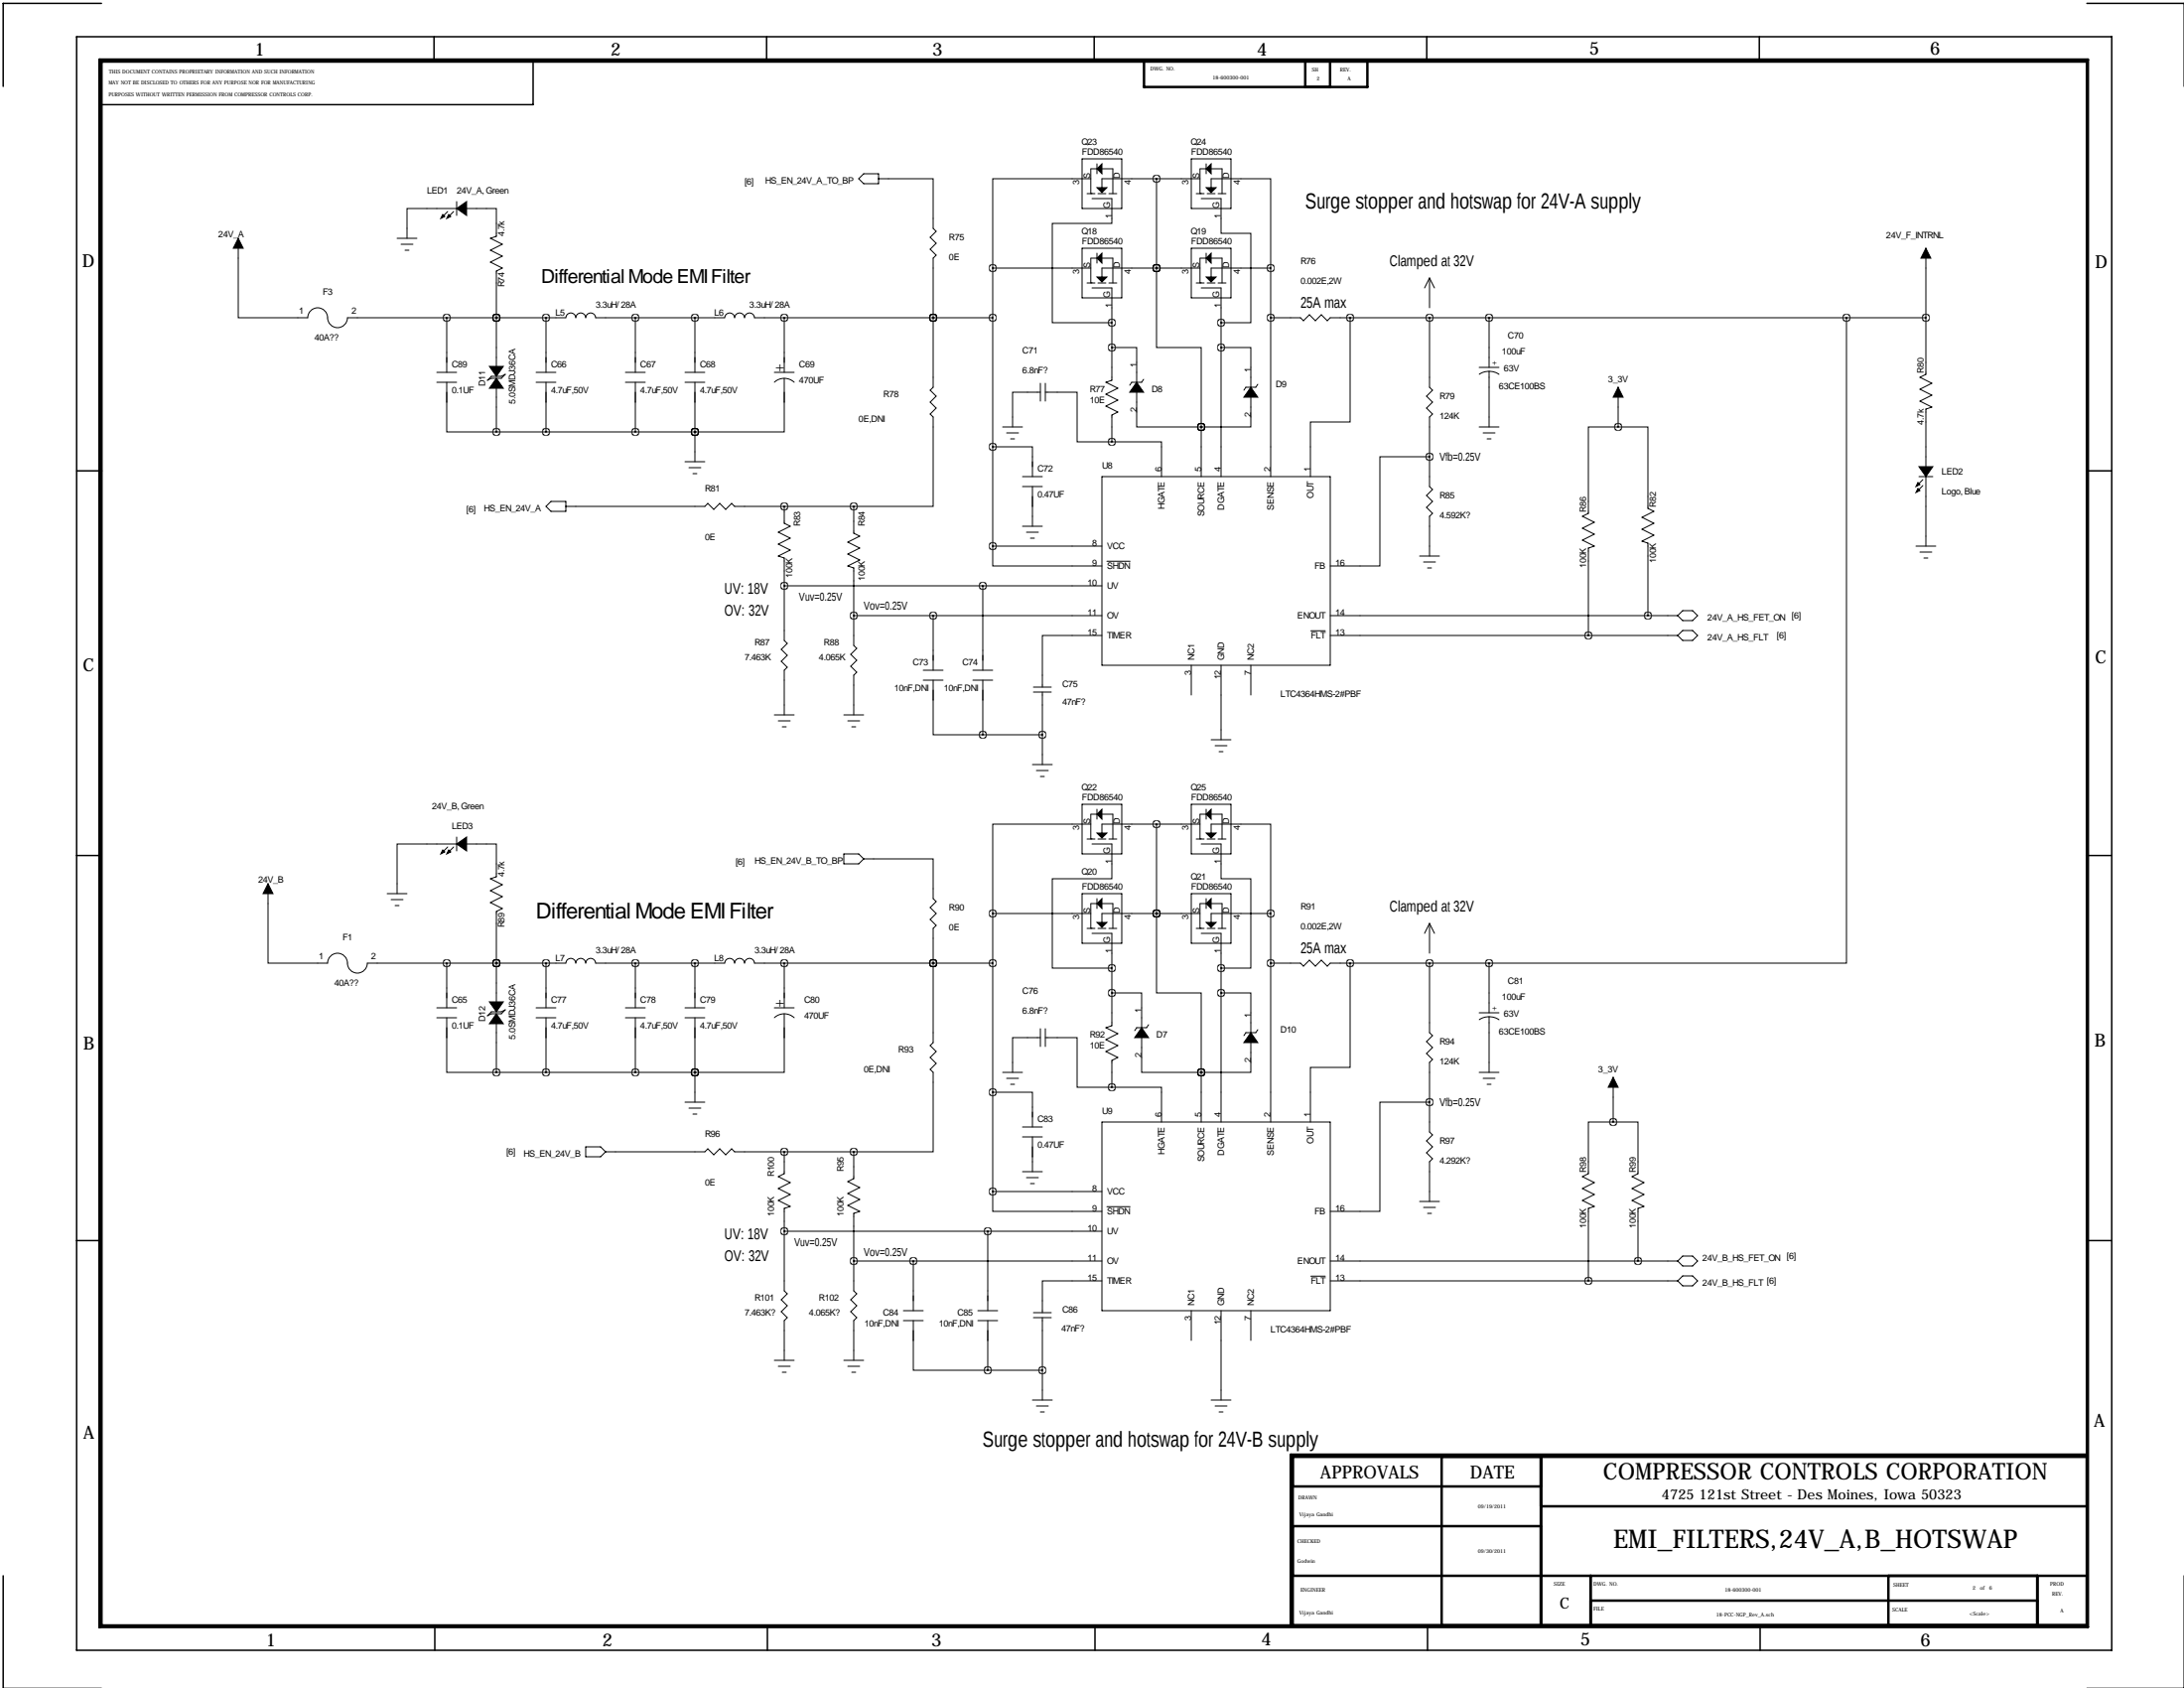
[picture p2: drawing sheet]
<svg xmlns="http://www.w3.org/2000/svg" width="559mm" height="432mm" viewBox="0 0 559 432" stroke-linecap="round" stroke-linejoin="round" font-family="sans-serif">
<g fill="none" stroke="#000" stroke-width=".38">
<path d="M19.6 9.4h520.7v412.7h-520.7zM26 .9h-25.2v21.2M111 9.4v6.3M143.6 15.7h-7.2v11.1h-110.8M196.1 9.4v6.3M280 9.4v6.3M365 9.4v6.3M450.1 9.4v6.3M534 .9h24.8M19.7 120.4h6.4M533.9 120.4h6.4M19.6 218.8h6.4"/>
<path d="M533.8 218.8h6.4M19.6 317.3h6.4M533.8 317.3h6.4M.8 403.1v28.7M111.3 415.8v6.3M196.3 415.8v6.3M280.2 415.8v6.3M365.3 415.8v6.3M450.3 415.8v6.3"/>
</g>
<g fill="none" stroke="#000" stroke-width=".63">
<path d="M25.5 15.2h508.7v401h-508.7zM26 15.7h508v400.1h-508zM292.7 15.5h57.2v6.8h-57.2zM334 22.3v-6.8h6.3v6.8M368.9 372.6v43.2M394.3 372.6v43.2M534 372.6h-203.2v43.2M534 372.1h-203.7v43.7M330.8 380.2h63.5M330.8 390.4h63.5M394.3 385.3h139.7M330.8 403.1h203.2"/>
<path d="M407 403.1v12.7M407 409.4h114.3M483.2 403.1v12.7M521.3 403.1v12.7"/>
</g>
<g fill="none" stroke="#000" stroke-width=".25">
<path d="M114.6 54.1l-1.6 1.5M116.1 54.1l-1.5 1.5M116.8 53.3h-12.7v7.7M116.8 51.6v3.5M119.4 53.3h7.6v7.2l-1.5 .5 3 1.5-3 1.5 3 1.5-3 1.6 3 1.5-1.5 .7v24.7M219.7 45.7l1.3-1.3h3.8v2.6h-3.8zM224.8 45.7h14v12.7l.7 .8-1.5 1.5 1.5 1.5-1.5 1.6 1.5 1.5-.7 .7v33.1l-.8 .7 1.5 1.5-1.5 1.6 1.5 1.5-1.5 1.5 .8 .8v22.8h-20.4M276.9 40.6h10.1v12.7h-10.1zM278.1 49.5h2.1M279.1 45.7h-25.1v22.9M279.1 43.2v6.3M279.1 49.5h.1"/>
<path d="M279.1 43.2h1.6M279.4 50.8h5.1v6.3h-15.3v25.5h15.3M280.7 41.9v2.5M280.9 49.5h2.1M281.9 43.2h2.8v6.3M283.7 49.5h2.1M295.9 45.7v22.9M304.8 40.6h10.2v12.7h-10.2zM306.1 49.5h2M307 45.7h-25.1v2.6M307 43.2v6.3M307.1 49.5h.1"/>
<path d="M307.1 43.2h1.5M307.3 50.8h5.1v8.9h7.6v22.9h-7.6M308.6 41.9v2.5M308.9 49.5h2M309.9 48.3v-2.6h15.2v22.9M309.9 43.2h2.8v6.3M311.7 49.5h2M61 61v20.3h17.7a2.6 2.6 0 0 1 2.9-2.5 2.6 2.6 0 0 1 2.3 3.1 2.54 2.54 0 0 0 2.8 1.9 2.54 2.54 0 0 0 2.2-2.5h55.9a1.27 1.27 0 0 1 1.3-1.2 1.27 1.27 0 0 1 1.2 1.2 1.27 1.27 0 0 1 1.3-1.2 1.27 1.27 0 0 1 1.3 1.2 1.27 1.27 0 0 1 1.2-1.2 1.27 1.27 0 0 1 1.3 1.2h33a1.27 1.27 0 0 1 1.3-1.2 1.27 1.27 0 0 1 1.3 1.2 1.27 1.27 0 0 1 1.2-1.2 1.27 1.27 0 0 1 1.3 1.2 1.27 1.27 0 0 1 1.3-1.2 1.27 1.27 0 0 1 1.2 1.2h61M101.6 61h5.1M102.6 62.5h3.1M103.6 64h1M254 68.6h25.1"/>
<path d="M254 68.6v71.1M276.9 63.5h10.1v12.7h-10.1zM278.1 72.4h2.1M279.1 66v6.4M279.1 72.3h.1M279.1 66h1.6M279.4 73.7h5.1v23.6l-1.5 .5 3 1.5-3 1.5 3 1.6-3 1.5 3 1.5-1.5 .8v6.8M280.7 64.8v2.5M280.9 72.4h2.1M281.9 66h2.8v6.4M283.7 72.4h2.1M295.9 68.6h.1"/>
<path d="M295.9 68.6v20.3h11.4v20.3M304.8 63.5h10.2v12.7h-10.2zM306.1 72.4h2M307 68.6h-25.1v2.5M307 66v6.4M307.1 72.3h.1M307.1 66h1.5M307.3 73.7h5.1v48.2M308.6 64.8v2.5M308.9 72.4h2M309.9 66h2.8v6.4M311.7 72.4h2"/>
<path d="M325.1 68.6v53.3M325.1 68.6h-15.2v2.5M365.8 71.1v7.6M365.8 71.1l1.2 2.6M365.8 71.1l-1.3 2.6M492.8 63.5v32.3l-1.6 .7 3.1 1.5-3.1 1.6 3.1 1.5-3.1 1.5 3.1 1.5-1.5 .5v14.8M111.8 97.8h5M111.8 95.2h5M114.3 97.8v12.7h12.7M114.3 81.3v13.9M125.7 96.3h2.6l1-.5-1 1h-2.6l-1 .5zM127 81.3h.1"/>
<path d="M127 99.1v11.4M137.2 97.8h5M137.2 95.2h5M139.7 81.3v13.9M139.7 97.8v12.7M160 97.8h5.1M160 95.2h5.1M162.6 81.3v13.9M162.6 97.8v12.7M175.3 97.8h5M175.3 95.2h5M177.8 81.3v13.9"/>
<path d="M177.8 97.8v20.3M198.1 95.2h5.1M198.1 97.8a3.7 3.7 0 0 1 5.1 0M200.7 96.8v13.7h-22.9M200.7 81.3v13.9M238.8 81.3h.1M266.2 98v4.6M267.5 98v4.6M284.5 88.9h6.3v8.9M292.6 97l-.5 .8h-2.5l-.5 .8M312.4 88.9h7.6v10.2M321.8 98.3l-.5 .8h-2.5l-.5 .7"/>
<path d="M325.1 81.3h7.6l.8 .7 1.5-1.5 1.5 1.5 1.6-1.5 1.5 1.5 .8-.7h152.4M345.4 81.3v26.6h-10.1v14M365.8 81.3v17.8l.7 .7-1.5 1.5 1.5 1.6-1.5 1.5 1.5 1.5-.7 .8v17.8l.7 .7-1.5 1.5 1.5 1.6-1.5 1.5 1.5 1.5-.7 .8v10.1M378.5 94h5M381 95l-1.1 .1-1.4 .6M381 81.3v12.7M381 95v14.2M381 95l1.6 .3 .9 .5M414 99.1v10.1M472.4 81.3v165.1h-91.4M127 110.5h50.8M175.3 118.1h5"/>
<path d="M176.3 119.6h3M177.8 110.5h.1M254 114.3h10.2v7.6M256.5 109.2h5.1M257.6 110.7h3M258.6 112.3h1M266.2 100.3h-7.1v8.9M267.5 100.3h8.1v12.7h8.9M284.5 113h12.7v8.9M290.8 100.3v8.9h16.5M307.3 109.2h.1M307.3 109.2v12.7"/>
<path d="M320 101.6v7.6h-12.7M365.8 116.8h-12.7v28h-12.7M378.5 109.2h5M379.5 110.7h3M380.5 112.3h1M414 109.2h-7.6v22.1l-1.5 .8 3 1.5-3 1.5 3 1.6-3 1.5 3 1.5-1.5 .5v22.4M414 109.2h7.6v20.8l1.6 .8-3.1 1.5 3.1 1.6-3.1 1.5 3.1 1.5-3.1 1.5 1.5 .5v18.6M141 128.3h3.8v2.5h-3.8l-1.3-1.3zM144.8 129.5h35.5l.8-.7 1.5 1.5 1.5-1.5 1.6 1.5 1.5-1.5 .8 .7h30.4M177.3 121.2h1M200.7 129.5v4.4l1.5 .7-3.1 1.5 3.1 1.6-3.1 1.5 3.1 1.5-3.1 1.5 1.6 .5v21.1l.7 .8-1.5 1.5 1.5 1.5-1.5 1.6 1.5 1.5-.7 .7v11.5M218.4 129.5v6.9l1.6 .8-3.1 1.5 3.1 1.5-3.1 1.5 3.1 1.6-3.1 1.5 1.5 .5v19.8l.8 .8-1.5 1.5 1.5 1.5-1.5 1.5 1.5 1.6-.8 .7v10.2"/>
<path d="M254 139.7v5.1h27.9M254 139.7h27.9M261.6 121.9h5.1M261.6 124.5h5.1M261.6 134.6h5.1M262.6 136.1h3.1M263.7 137.7h1M264.2 124.5v10.1M281.9 121.9h58.5v48.3h-58.5zM490.2 139.7h5.1M491 121.9h3.5M492 122.7l-1.5 1.5"/>
<path d="M492 124.2l-1.5 1.5M492.8 121.9v17.8M200.7 149.9h81.2M218.4 157.5h63.5M238.8 157.5v13.9M251.5 149.9v21.5M283.2 143.6h5.9M340.4 157.5h88.9M363.2 142.2h5.1M364.2 143.8h3.1M365.3 145.3h1M430.5 156.2h2.6l1.2 1.3-1.2 1.3h-2.6l-1.2-1.3z"/>
<path d="M491.2 141.2h3.1M492.3 142.7h1M236.2 171.4h5.1M236.2 174h5.1M238.8 174v14h12.7M248.9 171.4h5.1M248.9 174h5.1M251.5 174v14M264.4 177h4.6M264.4 175.8h4.6M266.7 177v18.6M281.9 162.6h-15.2v13.2"/>
<path d="M304.8 170.2v7.6M312.4 170.2v19M320 170.2v7.6M335.4 161.4h3.7M340.4 162.6h88.9M430.5 161.3h2.6l1.2 1.3-1.2 1.2h-2.6l-1.2-1.2zM198.1 182.9h5.1M199.1 184.4h3.1M200.2 185.9h1M215.9 182.9h5.1M216.9 184.4h3.1M217.9 185.9h1"/>
<path d="M251.5 188h15.2M264.2 195.6h5M265.2 197.1h3M266.2 198.6h1M309.9 189.2h5.1M310.9 190.8h3M311.9 192.3h1M114.6 216.7l-1.6 1.5M116.1 216.7l-1.5 1.5M116.8 215.9h-15.2v12.7M116.8 214.1v3.6M119.4 215.9h7.6v8.4l-1.5 .5 3 1.5-3 1.5 3 1.6-3 1.5 3 1.5-1.5 .8v23.3"/>
<path d="M215.9 218.4h3.8l1.3 1.3-1.3 1.3h-3.8zM221 219.7h17.8v10.2l.7 .7-1.5 1.6 1.5 1.5-1.5 1.5 1.5 1.5-.7 .8v29.2l-.8 .8 1.5 1.5-1.5 1.5 1.5 1.5-1.5 1.6 .8 .7v20.3h-20.4M276.9 205.7h10.1v12.7h-10.1zM278.1 214.6h2.1M279.1 210.8h-25.1v22.9M279.1 208.3v6.3M279.1 214.6h.1M279.1 208.3h1.6M279.4 215.9h5.1v8.9h-15.3v22.8h15.3M280.7 207v2.5M280.9 214.6h2.1M281.9 208.3h2.8v6.3"/>
<path d="M283.7 214.6h2.1M295.9 210.8v22.9M304.8 205.7h10.2v12.7h-10.2zM306.1 214.6h2M307 210.8h-25.1v2.6M307 208.3v6.3M307.1 214.6h.1M307.1 208.3h1.5M307.3 215.9h5.1v8.9h7.6v22.8h-7.6M308.6 207v2.5M308.9 214.6h2M309.9 213.4v-2.6h15.2v22.9"/>
<path d="M309.9 208.3h2.8v6.3M311.7 214.6h2M68.6 226.1v20.3h15.2a2.6 2.6 0 0 1 2.9-2.5 2.6 2.6 0 0 1 2.3 3.1 2.54 2.54 0 0 0 2.7 1.9 2.54 2.54 0 0 0 2.3-2.5h50.8a1.27 1.27 0 0 1 1.3-1.2 1.27 1.27 0 0 1 1.2 1.2 1.27 1.27 0 0 1 1.3-1.2 1.27 1.27 0 0 1 1.3 1.2 1.27 1.27 0 0 1 1.2-1.2 1.27 1.27 0 0 1 1.3 1.2h33a1.27 1.27 0 0 1 1.3-1.2 1.27 1.27 0 0 1 1.3 1.2 1.27 1.27 0 0 1 1.2-1.2 1.27 1.27 0 0 1 1.3 1.2 1.27 1.27 0 0 1 1.3-1.2 1.27 1.27 0 0 1 1.2 1.2h61M99.1 228.6h5M100.1 230.1h3M101.1 231.6h1M254 233.7h25.1M254 233.7v71.1M276.9 228.6h10.1v12.7h-10.1zM278.1 237.5h2.1M279.1 231.1v6.4M279.1 237.4h.1"/>
<path d="M279.1 231.1h1.6M279.4 238.8h5.1v23.6l-1.5 .5 3 1.5-3 1.5 3 1.6-3 1.5 3 1.5-1.5 .8v6.8M280.7 229.9v2.5M280.9 237.5h2.1M281.9 231.1h2.8v6.4M283.7 237.5h2.1M295.9 233.7h.1M295.9 233.7v20.3h11.4v20.3M304.8 228.6h10.2v12.7h-10.2zM306.1 237.5h2M307 233.7h-25.1v2.5M307 231.1v6.4"/>
<path d="M307.1 237.4h.1M307.1 231.1h1.5M307.3 238.8h5.1v48.2M308.6 229.9v2.5M308.9 237.5h2M309.9 231.1h2.8v6.4M311.7 237.5h2M325.1 233.7v53.3M325.1 233.7h-15.2v2.5M365.8 236.2v7.6M365.8 236.2l1.2 2.6M365.8 236.2l-1.3 2.6"/>
<path d="M111.8 257.8h5M114.3 246.4v11.4M125.7 258.8h2.6l1-.5-1 1h-2.6l-1 .5zM127 246.4h.1M137.2 257.8h5M139.7 246.4v11.4M160 257.8h5.1M162.6 246.4v11.4M175.3 257.8h5M177.8 246.4v11.4M198.1 257.8h5.1M200.7 259.3v15h-22.9"/>
<path d="M200.7 246.4v11.4M238.8 246.4h.1M284.5 254h7.6v8.9M312.4 254h7.6v10.2M325.1 246.4h7.6l.8 .7 1.5-1.5 1.5 1.5 1.6-1.5 1.5 1.5 .8-.7h40.6M345.4 246.4v26.6h-10.1v14M365.8 246.4v17.8l.7 .7-1.5 1.5 1.5 1.6-1.5 1.5 1.5 1.5-.7 .8v17.8l.7 .7-1.5 1.5 1.5 1.6-1.5 1.5 1.5 1.5-.7 .8v10.1M378.5 259.1h5M381 246.4v12.7M111.8 260.3h5M114.3 260.3v14h12.7M127 261.6v12.7"/>
<path d="M127 274.3h50.8M137.2 260.3h5M139.7 260.3v14M160 260.3h5.1M162.6 260.3v14M175.3 260.3h5M177.8 274.3h.1M177.8 260.3v21.6M198.1 260.3a3.7 3.7 0 0 1 5.1 0M254 279.4h10.2v8.9M256.5 274.3h5.1M257.6 275.8h3"/>
<path d="M258.6 277.4h1M266.2 265.4h-7.1v8.9M266.2 263.1v4.6M267.5 265.4h8.1v12.7h8.9M267.5 263.1v4.6M284.5 278.1h12.7v8.9M292.1 265.4v8.9h15.2M293.9 262.1l-.5 .8h-2.6l-.5 .8M307.3 274.3h.1M307.3 274.3v12.7M320 266.7v7.6h-12.7M321.8 263.4l-.5 .8h-2.5l-.5 .7"/>
<path d="M378.5 274.3h5M379.5 275.8h3M380.5 277.4h1M381 260.1l-1.1 .1-1.4 .6M381 260.1v14.2M381 260.1l1.6 .3 .9 .5M412.7 275.6v11.4M149.9 293.4h3.8l1.2 1.2-1.2 1.3h-3.8zM154.9 294.6h25.4l.8-.7 1.5 1.5 1.5-1.5 1.6 1.5 1.5-1.5 .8 .7h30.4M175.3 281.9h5M176.3 283.5h3M177.3 285h1"/>
<path d="M200.7 294.6v5.6l-1.6 .8 3.1 1.5-3.1 1.5 3.1 1.6-3.1 1.5 3.1 1.5-1.5 .5v21.1l.7 .8-1.5 1.5 1.5 1.5-1.5 1.5 1.5 1.6-.7 .7v10.2M218.4 294.6v6.9l-1.5 .8 3.1 1.5-3.1 1.5 3.1 1.5-3.1 1.6 3.1 1.5-1.6 .5v19.8l.8 .8-1.5 1.5 1.5 1.5-1.5 1.5 1.5 1.6-.8 .7v10.2M261.6 288.3h5.1M261.6 290.8h5.1M261.6 299.7h5.1M264.2 290.8v8.9M281.9 287h58.5v48.3h-58.5zM365.8 281.9h-12.7v28h-12.7M412.7 287h-6.3v13.2l-1.5 .8 3 1.5-3 1.5 3 1.6-3 1.5 3 1.5-1.5 .5v18.6M412.7 287h6.4v13.2l-1.5 .8 3 1.5-3 1.5 3 1.6-3 1.5 3 1.5-1.5 .5v13.5M200.7 315h81.2M252.7 315v20.3"/>
<path d="M254 304.8v5.1h27.9M254 304.8h27.9M262.6 301.2h3.1M263.7 302.8h1M283.2 308.7h5.9M363.2 307.3h5.1M364.2 308.9h3.1M365.3 310.4h1M218.4 322.6h63.5M231.1 335.3h5.1M231.1 337.8h5.1M233.7 337.8v12.7h19"/>
<path d="M233.7 322.6v12.7M250.2 335.3h5.1M250.2 337.8h5.1M252.7 337.8v12.7M264.4 337.1h4.6M264.4 335.8h4.6M266.7 337.1v21M281.9 327.7h-15.2v8.1M304.8 335.3v7.6M312.4 335.3v22.8M320 335.3v7.6M335.4 326.5h3.7"/>
<path d="M340.4 322.6h88.9M340.4 327.7h88.9M430.5 321.3h2.6l1.2 1.3-1.2 1.2h-2.6l-1.2-1.2zM430.5 326.4h2.6l1.2 1.3-1.2 1.2h-2.6l-1.2-1.2zM198.1 348h5.1M199.1 349.5h3.1M200.2 351h1M215.9 348h5.1M216.9 349.5h3.1M217.9 351h1M252.7 350.5h14M264.2 358.1h5"/>
<path d="M265.2 359.7h3M309.9 358.1h5.1M310.9 359.7h3M266.2 361.2h1M311.9 361.2h1"/>
</g>
<g fill="#000" stroke="#000" stroke-width=".25">
<path d="M113.3 54.9l.5 .5-1 .5zM114.8 54.9l.5 .5-1 .5zM116.8 53.3l2.6-1.7v3.5zM280.7 43.2l1.2-1.3v2.5zM280.7 48h2.5l-1.3 1.3zM308.6 43.2l1.3-1.3v2.5zM308.6 48h2.5l-1.2 1.3zM61 61l1.2 2.5h-2.5zM280.7 66l1.2-1.2v2.5zM280.7 70.9h2.5l-1.3 1.2zM308.6 66l1.3-1.2v2.5zM308.6 70.9h2.5l-1.2 1.2z"/>
<path d="M492.8 63.5l1.2 2.5h-2.5zM127 96.8l1.8 2.5h-3.6zM125.2 93.7h3.6l-1.8 2.6zM290.8 97.8l1.8 2.5h-3.5zM320 99.1l1.8 2.5h-3.5zM414 99.1l1.3 2.5h-2.6zM490.7 125l.5 .5-1 .5zM490.7 123.4l.5 .6-1 .5zM491 119.4h3.5l-1.7 2.5zM113.3 217.4l.5 .5-1 .5zM114.8 217.4l.5 .5-1 .5zM116.8 215.9l2.6-1.8v3.6z"/>
<path d="M280.7 208.3l1.2-1.3v2.5zM280.7 213.1h2.5l-1.3 1.3zM309.9 207v2.5l-1.3-1.2zM308.6 213.1h2.5l-1.2 1.3zM68.6 226.1l1.2 2.5h-2.5zM280.7 231.1l1.2-1.2v2.5zM280.7 236h2.5l-1.3 1.2zM309.9 229.9v2.5l-1.3-1.3zM308.6 236h2.5l-1.2 1.2zM127 259.3l1.8 2.6h-3.6zM125.2 256.3h3.6l-1.8 2.5zM292.1 262.9l1.8 2.5h-3.6z"/>
<path d="M320 264.2l1.8 2.5h-3.5zM412.7 275.6l1.3 2.5h-2.5z"/>
</g>
<path d="M412.7 287a.07 .07 0 0 0 .1 0 .07 .07 0 0 0-.1 0zM406.3 327.7a.1 .1 0 0 0 .2 0 .1 .1 0 0 0-.2 0zM406.3 162.6a.1 .1 0 0 0 .2 0 .1 .1 0 0 0-.2 0zM162.5 81.3a.07 .07 0 0 0 .1 0 .07 .07 0 0 0-.1 0zM177.7 81.3a.1 .1 0 0 0 .2 0 .1 .1 0 0 0-.2 0zM238.7 157.5a.07 .07 0 0 0 .1 0 .07 .07 0 0 0-.1 0zM218.4 157.5a.07 .07 0 0 0 .1 0 .07 .07 0 0 0-.1 0zM251.4 149.9a.07 .07 0 0 0 .1 0 .07 .07 0 0 0-.1 0zM200.6 149.9a.07 .07 0 0 0 .1 0 .07 .07 0 0 0-.1 0zM200.6 294.6a.07 .07 0 0 0 .1 0 .07 .07 0 0 0-.1 0zM218.4 294.6a.07 .07 0 0 0 .1 0 .07 .07 0 0 0-.1 0zM365.7 81.3a.07 .07 0 0 0 .1 0 .07 .07 0 0 0-.1 0zM345.4 81.3a.07 .07 0 0 0 .1 0 .07 .07 0 0 0-.1 0zM380.9 81.3a.1 .1 0 0 0 .2 0 .1 .1 0 0 0-.2 0zM472.4 81.3a.07 .07 0 0 0 .1 0 .07 .07 0 0 0-.1 0zM492.7 81.3a.07 .07 0 0 0 .1 0 .07 .07 0 0 0-.1 0zM380.9 246.4a.1 .1 0 0 0 .2 0 .1 .1 0 0 0-.2 0zM365.7 281.9a.07 .07 0 0 0 .1 0 .07 .07 0 0 0-.1 0zM218.4 129.5a.07 .07 0 0 0 .1 0 .07 .07 0 0 0-.1 0zM200.6 129.5a.07 .07 0 0 0 .1 0 .07 .07 0 0 0-.1 0zM253.9 139.7a.1 .1 0 0 0 .2 0 .1 .1 0 0 0-.2 0zM253.9 114.3a.1 .1 0 0 0 .2 0 .1 .1 0 0 0-.2 0zM253.9 81.3a.1 .1 0 0 0 .2 0 .1 .1 0 0 0-.2 0zM200.6 81.3a.07 .07 0 0 0 .1 0 .07 .07 0 0 0-.1 0zM238.7 81.3a.07 .07 0 0 0 .1 0 .07 .07 0 0 0-.1 0zM200.6 315a.07 .07 0 0 0 .1 0 .07 .07 0 0 0-.1 0zM421.6 157.5a.07 .07 0 0 0 .1 0 .07 .07 0 0 0-.1 0zM365.7 116.8a.07 .07 0 0 0 .1 0 .07 .07 0 0 0-.1 0zM233.6 322.6a.07 .07 0 0 0 .1 0 .07 .07 0 0 0-.1 0zM218.4 322.6a.07 .07 0 0 0 .1 0 .07 .07 0 0 0-.1 0zM114.2 246.4a.1 .1 0 0 0 .2 0 .1 .1 0 0 0-.2 0zM139.6 246.4a.1 .1 0 0 0 .2 0 .1 .1 0 0 0-.2 0zM126.9 246.4a.1 .1 0 0 0 .2 0 .1 .1 0 0 0-.2 0zM419 322.6a.1 .1 0 0 0 .2 0 .1 .1 0 0 0-.2 0zM162.5 246.4a.07 .07 0 0 0 .1 0 .07 .07 0 0 0-.1 0zM177.7 246.4a.1 .1 0 0 0 .2 0 .1 .1 0 0 0-.2 0zM114.2 81.3a.1 .1 0 0 0 .2 0 .1 .1 0 0 0-.2 0zM139.6 81.3a.1 .1 0 0 0 .2 0 .1 .1 0 0 0-.2 0zM126.9 81.3a.1 .1 0 0 0 .2 0 .1 .1 0 0 0-.2 0zM253.9 279.4a.1 .1 0 0 0 .2 0 .1 .1 0 0 0-.2 0zM253.9 304.8a.1 .1 0 0 0 .2 0 .1 .1 0 0 0-.2 0zM200.6 246.4a.07 .07 0 0 0 .1 0 .07 .07 0 0 0-.1 0zM238.7 246.4a.07 .07 0 0 0 .1 0 .07 .07 0 0 0-.1 0zM414 109.2a.07 .07 0 0 0 .1 0 .07 .07 0 0 0-.1 0zM266.6 188a.1 .1 0 0 0 .2 0 .1 .1 0 0 0-.2 0zM251.4 188a.07 .07 0 0 0 .1 0 .07 .07 0 0 0-.1 0zM266.6 350.5a.1 .1 0 0 0 .2 0 .1 .1 0 0 0-.2 0zM252.7 350.5a.07 .07 0 0 0 .1 0 .07 .07 0 0 0-.1 0zM238.7 81.3a.07 .07 0 0 0 .1 0 .07 .07 0 0 0-.1 0zM238.7 246.4a.07 .07 0 0 0 .1 0 .07 .07 0 0 0-.1 0zM126.9 246.4a.1 .1 0 0 0 .2 0 .1 .1 0 0 0-.2 0zM252.7 315a.07 .07 0 0 0 .1 0 .07 .07 0 0 0-.1 0zM312.4 88.9a.07 .07 0 0 0 .1 0 .07 .07 0 0 0-.1 0zM284.4 88.9a.07 .07 0 0 0 .1 0 .07 .07 0 0 0-.1 0zM284.4 113a.07 .07 0 0 0 .1 0 .07 .07 0 0 0-.1 0zM312.4 82.5a.07 .07 0 0 0 .1 0 .07 .07 0 0 0-.1 0zM284.4 82.5a.07 .07 0 0 0 .1 0 .07 .07 0 0 0-.1 0zM325.1 81.3a.07 .07 0 0 0 .1 0 .07 .07 0 0 0-.1 0zM325.1 68.6a.07 .07 0 0 0 .1 0 .07 .07 0 0 0-.1 0zM345.4 246.4a.07 .07 0 0 0 .1 0 .07 .07 0 0 0-.1 0zM312.4 254a.07 .07 0 0 0 .1 0 .07 .07 0 0 0-.1 0zM284.4 254a.07 .07 0 0 0 .1 0 .07 .07 0 0 0-.1 0zM284.4 278.1a.07 .07 0 0 0 .1 0 .07 .07 0 0 0-.1 0zM312.4 247.6a.07 .07 0 0 0 .1 0 .07 .07 0 0 0-.1 0zM284.4 247.6a.07 .07 0 0 0 .1 0 .07 .07 0 0 0-.1 0zM325.1 246.4a.07 .07 0 0 0 .1 0 .07 .07 0 0 0-.1 0zM325.1 233.7a.07 .07 0 0 0 .1 0 .07 .07 0 0 0-.1 0zM253.9 246.4a.1 .1 0 0 0 .2 0 .1 .1 0 0 0-.2 0zM295.8 210.8a.1 .1 0 0 0 .2 0 .1 .1 0 0 0-.2 0zM295.8 233.7a.1 .1 0 0 0 .2 0 .1 .1 0 0 0-.2 0zM295.8 45.7a.1 .1 0 0 0 .2 0 .1 .1 0 0 0-.2 0zM295.8 68.6a.1 .1 0 0 0 .2 0 .1 .1 0 0 0-.2 0zM126.9 274.3a.1 .1 0 0 0 .2 0 .1 .1 0 0 0-.2 0zM139.6 274.3a.1 .1 0 0 0 .2 0 .1 .1 0 0 0-.2 0zM162.5 274.3a.07 .07 0 0 0 .1 0 .07 .07 0 0 0-.1 0zM177.7 274.3a.1 .1 0 0 0 .2 0 .1 .1 0 0 0-.2 0zM177.7 274.3a.1 .1 0 0 0 .2 0 .1 .1 0 0 0-.2 0zM365.7 246.4a.07 .07 0 0 0 .1 0 .07 .07 0 0 0-.1 0zM177.7 110.5a.1 .1 0 0 0 .2 0 .1 .1 0 0 0-.2 0zM126.9 110.5a.1 .1 0 0 0 .2 0 .1 .1 0 0 0-.2 0zM139.6 110.5a.1 .1 0 0 0 .2 0 .1 .1 0 0 0-.2 0zM126.9 81.3a.1 .1 0 0 0 .2 0 .1 .1 0 0 0-.2 0zM162.5 110.5a.07 .07 0 0 0 .1 0 .07 .07 0 0 0-.1 0zM177.7 110.5a.1 .1 0 0 0 .2 0 .1 .1 0 0 0-.2 0zM307.3 274.3a.07 .07 0 0 0 .1 0 .07 .07 0 0 0-.1 0zM253.9 233.7a.1 .1 0 0 0 .2 0 .1 .1 0 0 0-.2 0zM307.3 274.3a.07 .07 0 0 0 .1 0 .07 .07 0 0 0-.1 0zM295.8 233.7a.1 .1 0 0 0 .2 0 .1 .1 0 0 0-.2 0zM253.9 68.6a.1 .1 0 0 0 .2 0 .1 .1 0 0 0-.2 0zM307.3 109.2a.07 .07 0 0 0 .1 0 .07 .07 0 0 0-.1 0zM307.3 109.2a.07 .07 0 0 0 .1 0 .07 .07 0 0 0-.1 0zM295.8 68.6a.1 .1 0 0 0 .2 0 .1 .1 0 0 0-.2 0z" fill="#000" stroke="#000" stroke-width="1.9"/>
<text font-size="6.6" x="412.8" y="396">EMI_FILTERS,24V_A,B_HOTSWAP</text>
<text font-size="5.9" x="410.2" y="378.5">COMPRESSOR CONTROLS CORPORATION</text>
<g font-size="5.6">
<text x="334" y="53.3">Surge stopper and hotswap for 24V-A supply</text>
<text x="137.2" y="234.9">Differential Mode EMI Filter</text>
<text x="251.5" y="370.1">Surge stopper and hotswap for 24V-B supply</text>
</g>
<text font-size="4.9" x="138.4" y="72.4">Differential Mode EMI Filter</text>
<g font-size="4.6">
<text x="65.1" y="14.2">1</text>
<text x="156.3" y="14.2">2</text>
<text x="238.5" y="14.2">3</text>
<text x="321.6" y="14.2">4</text>
<text x="406.6" y="14">5</text>
<text x="493.8" y="14">6</text>
<text x="21.1" y="68.4">D</text>
<text x="536.1" y="68.6">D</text>
<text x="21.2" y="171.7">C</text>
<text x="536" y="169.7">C</text>
<text x="21.3" y="268.6">B</text>
<text x="535.9" y="267.7">B</text>
<text x="535.7" y="365">A</text>
<text x="21.3" y="368">A</text>
<text x="337.8" y="378.2">APPROVALS</text>
<text x="376.2" y="378.2">DATE</text>
<text x="68" y="421.1">1</text>
<text x="154.1" y="421.1">2</text>
<text x="238.3" y="421.1">3</text>
<text x="322.7" y="421">4</text>
<text x="404.4" y="420.9">5</text>
<text x="491.4" y="421.1">6</text>
</g>
<g font-size="4">
<text x="355.6" y="68.1">Clamped at 32V</text>
<text x="332.7" y="78.7">25A max</text>
<text x="185.4" y="151.9">UV: 18V</text>
<text x="185.4" y="157.5">OV: 32V</text>
<text x="355.6" y="233.2">Clamped at 32V</text>
<text x="332.7" y="243.8">25A max</text>
<text x="185.4" y="317">UV: 18V</text>
<text x="185.4" y="322.6">OV: 32V</text>
<text x="399.1" y="411.6">C</text>
</g>
<g font-size="3.6">
<text x="198.4" y="95">+</text>
<text x="198.4" y="257.6">+</text>
<text x="425.2" y="383.5">4725 121st Street - Des Moines, Iowa 50323</text>
</g>
<g font-size="3">
<text x="368.3" y="117.9">Vfb=0.25V</text>
<text x="204.5" y="153.7">Vuv=0.25V</text>
<text x="221" y="156">Vov=0.25V</text>
<text x="368.3" y="283">Vfb=0.25V</text>
<text x="203.2" y="318.8">Vuv=0.25V</text>
<text x="221" y="321.3">Vov=0.25V</text>
</g>
<g font-size="2.3">
<text x="276.7" y="37.1">Q23</text>
<text x="276.8" y="39.6">FDD86540</text>
<text x="304.7" y="37.1">Q24</text>
<text x="304.8" y="39.6">FDD86540</text>
<text x="190.5" y="47.3">[6]</text>
<text x="195.8" y="47">HS_EN_24V_A_TO_BP</text>
<text x="276.1" y="47.2" transform="rotate(-90 276.1 47.2)">3</text>
<text x="278.9" y="45.7" transform="rotate(-90 278.9 45.7)">S</text>
<text x="286.5" y="45.7" transform="rotate(-90 286.5 45.7)">D</text>
<text x="289.3" y="47.2" transform="rotate(-90 289.3 47.2)">4</text>
<text x="304" y="47.2" transform="rotate(-90 304 47.2)">3</text>
<text x="306.8" y="45.7" transform="rotate(-90 306.8 45.7)">S</text>
<text x="314.5" y="45.7" transform="rotate(-90 314.5 45.7)">D</text>
<text x="317.2" y="47.2" transform="rotate(-90 317.2 47.2)">4</text>
<text x="109.2" y="49.5">LED1</text>
<text x="116.8" y="49.5">24V_A, Green</text>
<text x="276.7" y="60">Q18</text>
<text x="284.5" y="55.8" transform="rotate(-90 284.5 55.8)">1 G</text>
<text x="304.7" y="60">Q19</text>
<text x="312.4" y="55.8" transform="rotate(-90 312.4 55.8)">1 G</text>
<text x="55.9" y="60.7">24V_A</text>
<text x="129" y="60.5" transform="rotate(-90 129 60.5)">4.7k</text>
<text x="242.8" y="61.5">R75</text>
<text x="276.8" y="62.5">FDD86540</text>
<text x="304.8" y="62.5">FDD86540</text>
<text x="482.6" y="61">24V_F_INTRNL</text>
<text x="242.8" y="66.5">0E</text>
<text x="276.1" y="70" transform="rotate(-90 276.1 70)">3</text>
<text x="278.9" y="68.6" transform="rotate(-90 278.9 68.6)">S</text>
<text x="286.5" y="68.6" transform="rotate(-90 286.5 68.6)">D</text>
<text x="289.3" y="70" transform="rotate(-90 289.3 70)">4</text>
<text x="304" y="70" transform="rotate(-90 304 70)">3</text>
<text x="306.8" y="68.6" transform="rotate(-90 306.8 68.6)">S</text>
<text x="314.5" y="68.6" transform="rotate(-90 314.5 68.6)">D</text>
<text x="317.2" y="70" transform="rotate(-90 317.2 70)">4</text>
<text x="332.7" y="67.6">R76</text>
<text x="82.6" y="75.4">F3</text>
<text x="129" y="73.5" transform="rotate(-90 129 73.5)">R74</text>
<text x="332.7" y="72.7">0.002E,2W</text>
<text x="76.5" y="80.3">1</text>
<text x="89.9" y="80.3">2</text>
<text x="142.2" y="80.8">L5</text>
<text x="152.4" y="78.7">3.3uH/ 28A</text>
<text x="182.8" y="80.8">L6</text>
<text x="191.8" y="78.7">3.3uH/ 28A</text>
<text x="284.5" y="78.7" transform="rotate(-90 284.5 78.7)">1 G</text>
<text x="312.4" y="78.7" transform="rotate(-90 312.4 78.7)">1 G</text>
<text x="80.5" y="87.1">40A??</text>
<text x="385.8" y="86.6">C70</text>
<text x="115.6" y="94">C89</text>
<text x="141" y="94">C66</text>
<text x="163.8" y="94">C67</text>
<text x="179.1" y="94">C68</text>
<text x="204.5" y="94">C69</text>
<text x="261.6" y="90.4">C71</text>
<text x="261.6" y="95.5">6.8nF?</text>
<text x="290.8" y="94" transform="rotate(-90 290.8 94)">1</text>
<text x="320" y="95.3" transform="rotate(-90 320 95.3)">1</text>
<text x="381.8" y="93.5">+</text>
<text x="384.3" y="90.7">100uF</text>
<text x="384.8" y="95">63V</text>
<text x="492.3" y="95.5" transform="rotate(-90 492.3 95.5)">R80</text>
<text x="115.6" y="100.6">0.1UF</text>
<text x="124.2" y="98.8" transform="rotate(-90 124.2 98.8)">D11</text>
<text x="141" y="100.6">4.7uF,50V</text>
<text x="163.8" y="100.6">4.7uF,50V</text>
<text x="179.1" y="100.6">4.7uF,50V</text>
<text x="204.5" y="98.1">470UF</text>
<text x="226.1" y="101.6">R78</text>
<text x="278.9" y="100.3">R77</text>
<text x="294.6" y="100.3">D8</text>
<text x="326.4" y="99.1">D9</text>
<text x="383.5" y="99.6">63CE100BS</text>
<text x="411.5" y="97.8">3_3V</text>
<text x="131.8" y="103.3" transform="rotate(-90 131.8 103.3)">5.0SMDJ36CA</text>
<text x="219.7" y="108">0E,DNI</text>
<text x="278.9" y="103.1">10E</text>
<text x="290.8" y="105.3" transform="rotate(-90 290.8 105.3)">2</text>
<text x="320" y="106.6" transform="rotate(-90 320 106.6)">2</text>
<text x="368.3" y="102.1">R79</text>
<text x="368.3" y="107.2">124K</text>
<text x="492.3" y="108.6" transform="rotate(-90 492.3 108.6)">4.7k</text>
<text x="281.9" y="119.9">U8</text>
<text x="180.3" y="125.7">R81</text>
<text x="265.4" y="120.7">C72</text>
<text x="297.2" y="120.7" transform="rotate(-90 297.2 120.7)">6</text>
<text x="307.3" y="120.7" transform="rotate(-90 307.3 120.7)">5</text>
<text x="312.4" y="120.7" transform="rotate(-90 312.4 120.7)">4</text>
<text x="325.1" y="120.7" transform="rotate(-90 325.1 120.7)">2</text>
<text x="335.3" y="120.7" transform="rotate(-90 335.3 120.7)">1</text>
<text x="496.8" y="121.4">LED2</text>
<text x="119.4" y="131.1">[6]</text>
<text x="123.8" y="130.8">HS_EN_24V_A</text>
<text x="265.4" y="127.3">0.47UF</text>
<text x="297.9" y="130.3" transform="rotate(-90 297.9 130.3)">HGATE</text>
<text x="313.2" y="130.4" transform="rotate(-90 313.2 130.4)">DGATE</text>
<text x="325.9" y="130.4" transform="rotate(-90 325.9 130.4)">SENSE</text>
<text x="336" y="127.4" transform="rotate(-90 336 127.4)">OUT</text>
<text x="368.3" y="127.5">R85</text>
<text x="405.9" y="131" transform="rotate(-90 405.9 131)">R86</text>
<text x="423.7" y="129.7" transform="rotate(-90 423.7 129.7)">R82</text>
<text x="496.8" y="126.5">Logo, Blue</text>
<text x="204.7" y="134.6" transform="rotate(-90 204.7 134.6)">R83</text>
<text x="221.2" y="134.6" transform="rotate(-90 221.2 134.6)">R84</text>
<text x="308.1" y="132.1" transform="rotate(-90 308.1 132.1)">SOURCE</text>
<text x="368.3" y="132.6">4.592K?</text>
<text x="180.3" y="138.2">0E</text>
<text x="279.5" y="139.7">8</text>
<text x="283.2" y="140.5">VCC</text>
<text x="423.7" y="143.9" transform="rotate(-90 423.7 143.9)">100K</text>
<text x="202.7" y="147.8" transform="rotate(-90 202.7 147.8)">100K</text>
<text x="221.2" y="148.5" transform="rotate(-90 221.2 148.5)">100K</text>
<text x="278.3" y="149.9">10</text>
<text x="279.5" y="144.8">9</text>
<text x="283.2" y="145.5">SHDN</text>
<text x="336.3" y="145.5">FB</text>
<text x="341.6" y="144.8">16</text>
<text x="405.9" y="145.2" transform="rotate(-90 405.9 145.2)">100K</text>
<text x="283.2" y="150.6">UV</text>
<text x="278.3" y="157.5">11</text>
<text x="283.2" y="158.2">OV</text>
<text x="332" y="158.2">ENOUT</text>
<text x="341.6" y="157.5">14</text>
<text x="436.9" y="158.8">24V_A_HS_FET_ON</text>
<text x="458.5" y="158.2">[6]</text>
<text x="193" y="165.1">R87</text>
<text x="210.8" y="165.1">R88</text>
<text x="278.3" y="162.6">15</text>
<text x="283.2" y="163.3">TIMER</text>
<text x="335.4" y="163.3">FLT</text>
<text x="341.6" y="162.6">13</text>
<text x="436.9" y="163.8">24V_A_HS_FLT</text>
<text x="454.7" y="163.3">[6]</text>
<text x="190.5" y="168.9">7.463K</text>
<text x="209.5" y="168.9">4.065K</text>
<text x="233.5" y="170.2">C73</text>
<text x="246.2" y="170.2">C74</text>
<text x="304.8" y="172.6" transform="rotate(-90 304.8 172.6)">3</text>
<text x="305.6" y="168.9" transform="rotate(-90 305.6 168.9)">NC1</text>
<text x="312.4" y="173.8" transform="rotate(-90 312.4 173.8)">12</text>
<text x="313.2" y="168.9" transform="rotate(-90 313.2 168.9)">GND</text>
<text x="320" y="172.6" transform="rotate(-90 320 172.6)">7</text>
<text x="320.8" y="168.9" transform="rotate(-90 320.8 168.9)">NC2</text>
<text x="228.8" y="176.8">10nF,DNI</text>
<text x="241.5" y="176.8">10nF,DNI</text>
<text x="271.8" y="175.8">C75</text>
<text x="327.7" y="178.3">LTC4364HMS-2#PBF</text>
<text x="271.8" y="180.3">47nF?</text>
<text x="276.7" y="202.2">Q22</text>
<text x="304.7" y="202.2">Q25</text>
<text x="110.5" y="207">24V_B, Green</text>
<text x="276.8" y="204.7">FDD86540</text>
<text x="304.8" y="204.7">FDD86540</text>
<text x="115.6" y="212.1">LED3</text>
<text x="276.1" y="212.3" transform="rotate(-90 276.1 212.3)">3</text>
<text x="278.9" y="210.8" transform="rotate(-90 278.9 210.8)">S</text>
<text x="286.5" y="210.8" transform="rotate(-90 286.5 210.8)">D</text>
<text x="289.3" y="212.3" transform="rotate(-90 289.3 212.3)">4</text>
<text x="304" y="212.3" transform="rotate(-90 304 212.3)">3</text>
<text x="306.8" y="210.8" transform="rotate(-90 306.8 210.8)">S</text>
<text x="314.5" y="210.8" transform="rotate(-90 314.5 210.8)">D</text>
<text x="317.2" y="212.3" transform="rotate(-90 317.2 212.3)">4</text>
<text x="188.3" y="221.2">[6]</text>
<text x="193" y="221">HS_EN_24V_B_TO_BP</text>
<text x="284" y="218.4" transform="rotate(-90 284 218.4)">G</text>
<text x="284.5" y="220.9" transform="rotate(-90 284.5 220.9)">1</text>
<text x="311.9" y="218.4" transform="rotate(-90 311.9 218.4)">G</text>
<text x="312.4" y="220.9" transform="rotate(-90 312.4 220.9)">1</text>
<text x="66" y="225.8">24V_B</text>
<text x="129" y="224.3" transform="rotate(-90 129 224.3)">4.7k</text>
<text x="276.7" y="223.8">Q20</text>
<text x="276.8" y="227.6">FDD86540</text>
<text x="304.7" y="225.1">Q21</text>
<text x="304.8" y="227.6">FDD86540</text>
<text x="242.8" y="232.9">R90</text>
<text x="278.9" y="233.7" transform="rotate(-90 278.9 233.7)">S</text>
<text x="286.5" y="233.7" transform="rotate(-90 286.5 233.7)">D</text>
<text x="306.8" y="233.7" transform="rotate(-90 306.8 233.7)">S</text>
<text x="314.5" y="233.7" transform="rotate(-90 314.5 233.7)">D</text>
<text x="332.7" y="232.7">R91</text>
<text x="129" y="237.3" transform="rotate(-90 129 237.3)">R89</text>
<text x="242.8" y="238">0E</text>
<text x="276.1" y="235.1" transform="rotate(-90 276.1 235.1)">3</text>
<text x="289.3" y="235.1" transform="rotate(-90 289.3 235.1)">4</text>
<text x="304" y="235.1" transform="rotate(-90 304 235.1)">3</text>
<text x="317.2" y="235.1" transform="rotate(-90 317.2 235.1)">4</text>
<text x="332.7" y="237.8">0.002E,2W</text>
<text x="81.6" y="245.4">1</text>
<text x="87.6" y="240.5">F1</text>
<text x="95" y="245.4">2</text>
<text x="142.2" y="245.9">L7</text>
<text x="152.4" y="243.8">3.3uH/ 28A</text>
<text x="182.8" y="245.9">L8</text>
<text x="193" y="243.8">3.3uH/ 28A</text>
<text x="284" y="241.3" transform="rotate(-90 284 241.3)">G</text>
<text x="284.5" y="243.8" transform="rotate(-90 284.5 243.8)">1</text>
<text x="311.9" y="241.3" transform="rotate(-90 311.9 241.3)">G</text>
<text x="312.4" y="243.8" transform="rotate(-90 312.4 243.8)">1</text>
<text x="385.8" y="251.7">C81</text>
<text x="85.5" y="252.2">40A??</text>
<text x="115.6" y="256.5">C65</text>
<text x="141" y="256.5">C77</text>
<text x="163.8" y="256.5">C78</text>
<text x="179.1" y="256.5">C79</text>
<text x="205.7" y="256.5">C80</text>
<text x="261.6" y="254.3">C76</text>
<text x="384.3" y="255.8">100uF</text>
<text x="115.6" y="263.2">0.1UF</text>
<text x="124.2" y="261.4" transform="rotate(-90 124.2 261.4)">D12</text>
<text x="141" y="263.2">4.7uF,50V</text>
<text x="163.8" y="263.2">4.7uF,50V</text>
<text x="179.1" y="263.2">4.7uF,50V</text>
<text x="205.7" y="260.6">470UF</text>
<text x="261.6" y="259.3">6.8nF?</text>
<text x="292.1" y="259.1" transform="rotate(-90 292.1 259.1)">1</text>
<text x="320" y="260.3" transform="rotate(-90 320 260.3)">1</text>
<text x="381.8" y="258.6">+</text>
<text x="384.8" y="260.1">63V</text>
<text x="131.8" y="265.9" transform="rotate(-90 131.8 265.9)">5.0SMDJ36CA</text>
<text x="229.9" y="269.2">R93</text>
<text x="278.9" y="265.4">R92</text>
<text x="278.9" y="268.2">10E</text>
<text x="295.9" y="265.4">D7</text>
<text x="327.7" y="264.2">D10</text>
<text x="368.3" y="267.2">R94</text>
<text x="383.5" y="264.7">63CE100BS</text>
<text x="221" y="274.3">0E,DNI</text>
<text x="292.1" y="270.4" transform="rotate(-90 292.1 270.4)">2</text>
<text x="320" y="271.7" transform="rotate(-90 320 271.7)">2</text>
<text x="368.3" y="272.3">124K</text>
<text x="408.9" y="274.3">3_3V</text>
<text x="265.4" y="287">C83</text>
<text x="281.9" y="285">U9</text>
<text x="297.2" y="285.8" transform="rotate(-90 297.2 285.8)">6</text>
<text x="307.3" y="285.8" transform="rotate(-90 307.3 285.8)">5</text>
<text x="312.4" y="285.8" transform="rotate(-90 312.4 285.8)">4</text>
<text x="325.1" y="285.8" transform="rotate(-90 325.1 285.8)">2</text>
<text x="335.3" y="285.8" transform="rotate(-90 335.3 285.8)">1</text>
<text x="180.3" y="290.8">R96</text>
<text x="265.4" y="293.6">0.47UF</text>
<text x="336" y="292.5" transform="rotate(-90 336 292.5)">OUT</text>
<text x="368.3" y="292.6">R97</text>
<text x="129.5" y="295.4">[6]</text>
<text x="134" y="295.9">HS_EN_24V_B</text>
<text x="215.9" y="299.7" transform="rotate(-90 215.9 299.7)">R95</text>
<text x="297.9" y="295.4" transform="rotate(-90 297.9 295.4)">HGATE</text>
<text x="308.1" y="297.2" transform="rotate(-90 308.1 297.2)">SOURCE</text>
<text x="313.2" y="295.5" transform="rotate(-90 313.2 295.5)">DGATE</text>
<text x="325.9" y="295.5" transform="rotate(-90 325.9 295.5)">SENSE</text>
<text x="368.3" y="297.7">4.292K?</text>
<text x="405.9" y="299.9" transform="rotate(-90 405.9 299.9)">R98</text>
<text x="418.6" y="299.9" transform="rotate(-90 418.6 299.9)">R99</text>
<text x="180.3" y="303.3">0E</text>
<text x="198.1" y="301" transform="rotate(-90 198.1 301)">R100</text>
<text x="279.5" y="304.8">8</text>
<text x="283.2" y="305.6">VCC</text>
<text x="198.1" y="311.1" transform="rotate(-90 198.1 311.1)">100K</text>
<text x="215.9" y="311.1" transform="rotate(-90 215.9 311.1)">100K</text>
<text x="279.5" y="309.9">9</text>
<text x="283.2" y="310.6">SHDN</text>
<text x="336.3" y="310.6">FB</text>
<text x="341.6" y="309.9">16</text>
<text x="278.3" y="315">10</text>
<text x="283.2" y="315.7">UV</text>
<text x="405.9" y="314.1" transform="rotate(-90 405.9 314.1)">100K</text>
<text x="418.6" y="314.1" transform="rotate(-90 418.6 314.1)">100K</text>
<text x="278.3" y="322.6">11</text>
<text x="283.2" y="323.3">OV</text>
<text x="332" y="323.3">ENOUT</text>
<text x="341.6" y="322.6">14</text>
<text x="435.6" y="322.6">24V_B_HS_FET_ON</text>
<text x="457.2" y="322.1">[6]</text>
<text x="278.3" y="327.7">15</text>
<text x="283.2" y="328.4">TIMER</text>
<text x="335.4" y="328.4">FLT</text>
<text x="341.6" y="327.7">13</text>
<text x="435.6" y="328.9">24V_B_HS_FLT [6]</text>
<text x="193" y="332.7">R101</text>
<text x="209.5" y="332.7">R102</text>
<text x="271.8" y="335.8">C86</text>
<text x="305.6" y="334" transform="rotate(-90 305.6 334)">NC1</text>
<text x="313.2" y="334" transform="rotate(-90 313.2 334)">GND</text>
<text x="320.8" y="334" transform="rotate(-90 320.8 334)">NC2</text>
<text x="190.5" y="336.5">7.463K?</text>
<text x="207" y="336.5">4.065K?</text>
<text x="221.2" y="339.4">10nF,DNI</text>
<text x="225.9" y="336.5">C84</text>
<text x="240.2" y="339.4">10nF,DNI</text>
<text x="245" y="336.5">C85</text>
<text x="271.5" y="340.6">47nF?</text>
<text x="304.8" y="337.7" transform="rotate(-90 304.8 337.7)">3</text>
<text x="312.4" y="338.9" transform="rotate(-90 312.4 338.9)">12</text>
<text x="320" y="337.7" transform="rotate(-90 320 337.7)">7</text>
<text x="325.1" y="340.9">LTC4364HMS-2#PBF</text>
</g>
<g font-size="1.3">
<text x="27.8" y="21.6">MAY NOT BE DISCLOSED TO OTHERS FOR ANY PURPOSE NOR FOR MANUFACTURING</text>
<text x="27.9" y="18.8">THIS DOCUMENT CONTAINS PROPRIETARY INFORMATION AND SUCH INFORMATION</text>
<text x="294.3" y="18.1">DWG. NO.</text>
<text x="310.2" y="20.3">18-600300-001</text>
<text x="335.7" y="18.2">SH</text>
<text x="336.9" y="20.5">2</text>
<text x="342.9" y="18.3">REV.</text>
<text x="344.8" y="20.5">A</text>
<text x="27.8" y="24.7">PURPOSES WITHOUT WRITTEN PERMISSION FROM COMPRESSOR CONTROLS CORP.</text>
<text x="332.2" y="383.5">DRAWN</text>
<text x="332.5" y="387.9">Vijaya Gandhi</text>
<text x="378.2" y="385.8">09/19/2011</text>
<text x="332" y="394.7">CHECKED</text>
<text x="332" y="399.8">Godwin</text>
<text x="378.2" y="397.2">09/30/2011</text>
<text x="332.7" y="407.2">ENGINEER</text>
<text x="397.6" y="405.6">SIZE</text>
<text x="407.7" y="405.6">DWG. NO.</text>
<text x="441.3" y="407.1">18-600300-001</text>
<text x="484.4" y="405.9">SHEET</text>
<text x="504.7" y="406.6">2</text>
<text x="506.6" y="406.6">of</text>
<text x="509" y="406.6">6</text>
<text x="524.6" y="405.6">PROD</text>
<text x="332.5" y="413">Vijaya Gandhi</text>
<text x="407.7" y="412">FILE</text>
<text x="439.2" y="413.5">18-PCC-NGP_Rev_A.sch</text>
<text x="484.2" y="412.2">SCALE</text>
<text x="503.9" y="413.2">&lt;Scale&gt;</text>
<text x="525.1" y="408.2">REV.</text>
<text x="527.1" y="412.5">A</text>
</g>
</svg>
